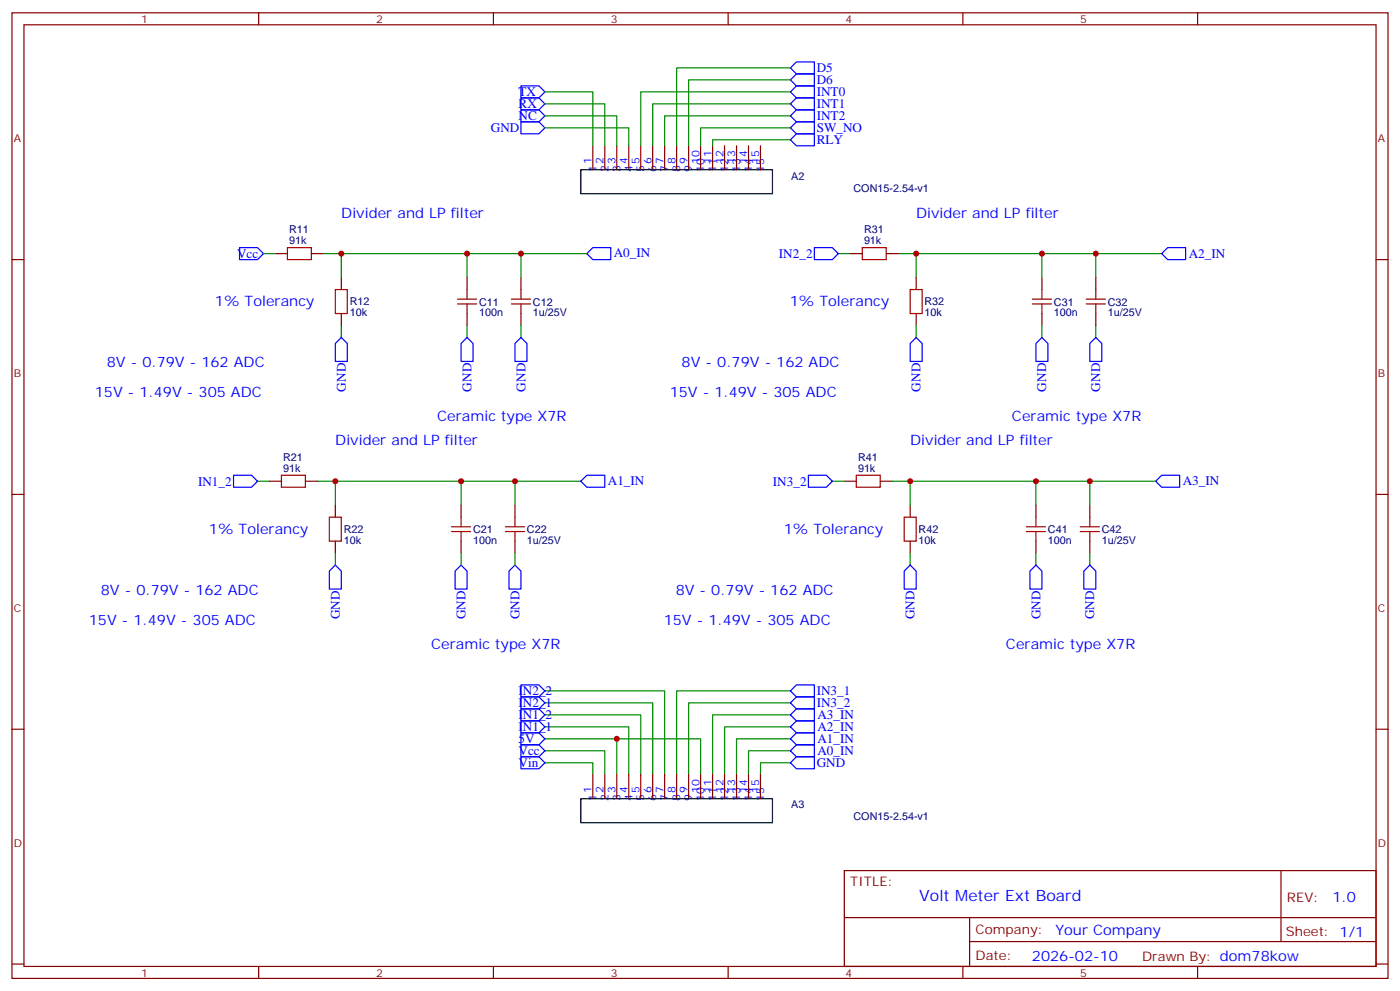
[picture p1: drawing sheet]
<svg xmlns="http://www.w3.org/2000/svg" width="412mm" height="292mm" viewBox="0 0 412 292" stroke-linecap="round" stroke-linejoin="round" font-family="sans-serif">
<g fill="none" stroke="#870000" stroke-width=".35">
<path d="M3.5 3.8h405.4v284.3h-405.4zM7.1 7.3h398.2v277.3h-398.2zM76.2 3.8v3.5M145.3 3.8v3.5M214.5 3.8v3.5M283.6 3.8v3.5M352.8 3.8v3.5M174.6 42.9v7.1M178.2 42.9v7.1M181.7 42.9v7.1M185.2 42.9v7.1M188.7 42.9v7.1"/>
<path d="M192.3 42.9v7.1M195.8 42.9v7.1M199.3 42.9v7.1M202.8 42.9v7.1M206.4 42.9v7.1M209.9 42.9v7.1M213.4 42.9v7.1M217 42.9v7.1M220.5 42.9v7.1M224 42.9v7.1M3.5 76.4h3.6M81.1 74.7h3.6"/>
<path d="M91.7 74.7h3.5M250.5 74.7h3.5M261.1 74.7h3.5M405.3 76.4h3.6M100.5 81.7v3.6M100.5 92.3v3.5M137.6 81.7v3.6M137.6 92.3v3.5M153.5 81.7v3.6M153.5 92.3v3.5M269.9 81.7v3.6M269.9 92.3v3.5"/>
<path d="M306.9 81.7v3.6M306.9 92.3v3.5M322.8 81.7v3.6M322.8 92.3v3.5M3.5 145.6h3.6M79.4 141.7h3.5M90 141.7h3.5M98.8 148.8v3.5M98.8 159.3v3.6M135.8 148.8v3.5M135.8 159.3v3.6M151.7 148.8v3.5"/>
<path d="M151.7 159.3v3.6M248.7 141.7h3.5M259.3 141.7h3.5M268.1 148.8v3.5M268.1 159.3v3.6M305.2 148.8v3.5M305.2 159.3v3.6M321 148.8v3.5M321 159.3v3.6M405.3 145.6h3.6M3.5 214.7h3.6M405.3 214.7h3.6"/>
<path d="M174.6 228.1v7.1M178.2 228.1v7.1M181.7 228.1v7.1M185.2 228.1v7.1M188.7 228.1v7.1M192.3 228.1v7.1M195.8 228.1v7.1M199.3 228.1v7.1M202.8 228.1v7.1M206.4 228.1v7.1M209.9 228.1v7.1M213.4 228.1v7.1"/>
<path d="M217 228.1v7.1M220.5 228.1v7.1M224 228.1v7.1M248.7 256.4h156.6v28.2h-156.6zM377.3 256.4v20.9M248.7 270.2h156.5M285.6 277.3h119.6M285.6 270.2v14.1M3.5 283.9h3.6M76.2 284.6v3.5M145.3 284.6v3.5M214.5 284.6v3.5"/>
<path d="M283.6 284.6v3.5M352.8 284.6v3.5M405.3 283.9h3.6"/>
</g>
<g fill="none" stroke="#a10000" stroke-width=".35">
<path d="M84.7 72.9h7v3.5h-7zM254 72.9h7.1v3.5h-7.1zM98.8 85.3h3.5v7h-3.5zM134.8 89.5h5.6M134.8 88.1h5.6M137.6 85.3v2.8M137.6 89.5v2.8M150.6 89.5h5.7M150.6 88.1h5.7M153.5 85.3v2.8M153.5 89.5v2.8M268.1 85.3h3.5v7h-3.5z"/>
<path d="M304.1 89.5h5.6M304.1 88.1h5.6M306.9 85.3v2.8M306.9 89.5v2.8M320 89.5h5.6M320 88.1h5.6M322.8 85.3v2.8M322.8 89.5v2.8M82.9 139.9h7.1v3.6h-7.1zM252.2 139.9h7.1v3.6h-7.1zM97 152.3h3.5v7h-3.5zM133 156.5h5.6"/>
<path d="M133 155.1h5.6M135.8 152.3v2.8M135.8 156.5v2.8M148.9 156.5h5.6M148.9 155.1h5.6M151.7 152.3v2.8M151.7 156.5v2.8M266.3 152.3h3.6v7h-3.6zM302.3 156.5h5.7M302.3 155.1h5.7M305.2 152.3v2.8M305.2 156.5v2.8"/>
<path d="M318.2 156.5h5.6M318.2 155.1h5.6M321 152.3v2.8M321 156.5v2.8"/>
</g>
<g fill="none" stroke="#00f" stroke-width=".35">
<path d="M234.6 18.2h5.3v3.6h-5.3l-1.8-1.8zM153.5 25.3h5.2l1.8 1.8-1.8 1.7h-5.2zM153.5 28.8h5.2l1.8 1.8-1.8 1.7h-5.2zM153.5 35.9h5.2l1.8 1.7-1.8 1.8h-5.2zM153.5 32.3h5.2l1.8 1.8-1.8 1.8h-5.2zM232.8 30.6l1.8-1.8h5.3v3.5h-5.3zM232.8 34.1l1.8-1.8h5.3v3.6h-5.3zM232.8 37.6l1.8-1.7h5.3v3.5h-5.3zM232.8 23.5l1.8-1.7h5.3v3.5h-5.3zM234.6 25.3h5.3v3.5h-5.3l-1.8-1.7zM232.8 41.2l1.8-1.8h5.3v3.5h-5.3zM70.6 72.9h5.2l1.8 1.8-1.8 1.7h-5.2z"/>
<path d="M172.9 74.7l1.7-1.8h5.3v3.5h-5.3zM239.9 72.9h5.3l1.7 1.8-1.7 1.7h-5.3zM342.2 74.7l1.8-1.8h5.2v3.5h-5.2zM100.5 99.4l1.8 1.7v5.3h-3.5v-5.3zM137.6 99.4l1.7 1.7v5.3h-3.5v-5.3zM153.5 99.4l1.7 1.7v5.3h-3.5v-5.3zM306.9 99.4l1.8 1.7v5.3h-3.5v-5.3zM322.8 99.4l1.8 1.7v5.3h-3.6v-5.3zM268.1 101.1l1.8-1.7 1.7 1.7v5.3h-3.5zM68.8 139.9h5.3l1.7 1.8-1.7 1.8h-5.3zM238.1 139.9h5.3l1.8 1.8-1.8 1.8h-5.3zM342.2 139.9h5.3v3.6h-5.3l-1.8-1.8z"/>
<path d="M171.1 141.7l1.8-1.8h5.3v3.6h-5.3zM98.8 166.4l1.7 1.8v5.3h-3.5v-5.3zM135.8 166.4l1.8 1.8v5.3h-3.5v-5.3zM151.7 166.4l1.8 1.8v5.3h-3.6v-5.3zM268.1 166.4l1.8 1.8v5.3h-3.6v-5.3zM303.4 168.2l1.8-1.8 1.7 1.8v5.3h-3.5zM319.3 168.2l1.7-1.8 1.8 1.8v5.3h-3.5zM153.5 201.7h5.2l1.8 1.7-1.8 1.8h-5.2zM153.5 205.2h5.2l1.8 1.8-1.8 1.7h-5.2zM153.5 208.7h5.2l1.8 1.8-1.8 1.8h-5.2zM153.5 212.3h5.2l1.8 1.7-1.8 1.8h-5.2zM153.5 215.8h5.2l1.8 1.8-1.8 1.7h-5.2z"/>
<path d="M153.5 219.3h5.2l1.8 1.8-1.8 1.7h-5.2zM232.8 203.4l1.8-1.7h5.3v3.5h-5.3zM232.8 207l1.8-1.8h5.3v3.5h-5.3zM232.8 210.5l1.8-1.8h5.3v3.6h-5.3zM232.8 214l1.8-1.7h5.3v3.5h-5.3zM234.6 215.8h5.3v3.5h-5.3l-1.8-1.7zM153.5 222.8h5.2l1.8 1.8-1.8 1.8h-5.2zM232.8 221.1l1.8-1.8h5.3v3.5h-5.3zM234.6 222.8h5.3v3.6h-5.3l-1.8-1.8z"/>
</g>
<g fill="none" stroke="#008700" stroke-width=".35">
<path d="M160.5 27.1h14.1v15.8M160.5 30.6h17.7v12.3M160.5 37.6h24.7v5.3M160.5 34.1h21.2v8.8M232.8 27.1h-44.1v15.8M232.8 30.6h-40.5v12.3M232.8 34.1h-37v8.8M232.8 37.6h-26.4v5.3M232.8 20h-33.5v22.9M232.8 23.5h-30v19.4M232.8 41.2h-22.9v1.7M77.6 74.7h3.5"/>
<path d="M95.2 74.7h5.3v7M100.5 74.7h37.1v7M137.6 74.7h15.9v7M153.5 74.7h19.4M246.9 74.7h3.6M264.6 74.7h5.3v7M269.9 74.7h37v7M306.9 74.7h15.9v7M322.8 74.7h19.4M100.5 95.8v3.6M137.6 95.8v3.6M153.5 95.8v3.6"/>
<path d="M269.9 95.8v3.6M306.9 95.8v3.6M322.8 95.8v3.6M75.8 141.7h3.6M93.5 141.7h5.3v7.1M98.8 141.7h37v7.1M135.8 141.7h15.9v7.1M151.7 141.7h19.4M245.2 141.7h3.5M262.8 141.7h5.3v7.1M268.1 141.7h37.1v7.1M305.2 141.7h15.8v7.1"/>
<path d="M321 141.7h19.4M98.8 162.9v3.5M135.8 162.9v3.5M151.7 162.9v3.5M268.1 162.9v3.5M305.2 162.9v3.5M321 162.9v3.5M160.5 203.4h35.3v24.7M160.5 207h31.8v21.1M160.5 210.5h28.2v17.6M160.5 214h24.7v14.1M160.5 217.6h21.2v10.5"/>
<path d="M181.7 217.6h24.7v10.5M232.8 203.4h-33.5v24.7M232.8 207h-30v21.1M232.8 210.5h-22.9v17.6M232.8 214h-19.4v14.1M232.8 217.6h-15.8v10.5M160.5 221.1h17.7v7M160.5 224.6h14.1v3.5M232.8 221.1h-12.3v7M232.8 224.6h-8.8v3.5"/>
</g>
<path d="M171.1 50h56.4v7h-56.4zM171.1 235.2h56.4v7.1h-56.4z" fill="none" stroke="#000" stroke-width=".35"/>
<g fill="#c00">
<circle cx="153.5" cy="74.7" r=".88"/>
<circle cx="137.6" cy="74.7" r=".88"/>
<circle cx="100.5" cy="74.7" r=".88"/>
<circle cx="98.8" cy="141.7" r=".88"/>
<circle cx="135.8" cy="141.7" r=".88"/>
<circle cx="151.7" cy="141.7" r=".88"/>
<circle cx="321" cy="141.7" r=".88"/>
<circle cx="305.2" cy="141.7" r=".88"/>
<circle cx="268.1" cy="141.7" r=".88"/>
<circle cx="269.9" cy="74.7" r=".88"/>
<circle cx="306.9" cy="74.7" r=".88"/>
<circle cx="322.8" cy="74.7" r=".88"/>
<circle cx="181.7" cy="217.6" r=".88"/>
</g>
<text font-size="4.6" fill="#00f" x="270.8" y="265.4">Volt Meter Ext Board</text>
<g font-size="4.2" fill="#00f">
<text x="100.5" y="64.1">Divider and LP filter</text>
<text x="269.9" y="64.1">Divider and LP filter</text>
<text x="63.3" y="90.2">1% Tolerancy</text>
<text x="232.6" y="90.2">1% Tolerancy</text>
<text x="31.5" y="108.1">8V - 0.79V - 162 ADC</text>
<text x="200.8" y="108.1">8V - 0.79V - 162 ADC</text>
<text x="27.9" y="116.9">15V - 1.49V - 305 ADC</text>
<text x="197.3" y="116.9">15V - 1.49V - 305 ADC</text>
<text x="128.8" y="124.1">Ceramic type X7R</text>
<text x="298.1" y="124.1">Ceramic type X7R</text>
<text x="98.8" y="131.1">Divider and LP filter</text>
<text x="268.1" y="131.1">Divider and LP filter</text>
<text x="61.5" y="157.2">1% Tolerancy</text>
<text x="230.9" y="157.2">1% Tolerancy</text>
<text x="29.7" y="175.1">8V - 0.79V - 162 ADC</text>
<text x="199" y="175.1">8V - 0.79V - 162 ADC</text>
<text x="26.2" y="184">15V - 1.49V - 305 ADC</text>
<text x="195.5" y="184">15V - 1.49V - 305 ADC</text>
<text x="127" y="191.1">Ceramic type X7R</text>
<text x="296.3" y="191.1">Ceramic type X7R</text>
<text x="392.5" y="265.6">1.0</text>
<text x="310.9" y="275.2">Your Company</text>
<text x="304" y="283">2026-02-10</text>
</g>
<g font-size="3.9" fill="#00f">
<text x="240.6" y="21.2">D5</text>
<text x="152.8" y="28.3">TX</text>
<text x="240.6" y="24.8">D6</text>
<text x="240.6" y="28.3">INT0</text>
<text x="152.8" y="31.9">RX</text>
<text x="152.8" y="35.4">NC</text>
<text x="240.6" y="31.8">INT1</text>
<text x="240.6" y="35.3">INT2</text>
<text x="144.6" y="38.8">GND</text>
<text x="240.6" y="38.9">SW_NO</text>
<text x="240.6" y="42.5">RLY</text>
<text x="69.8" y="75.9">Vcc</text>
<text x="180.8" y="75.7">A0_IN</text>
<text x="229.5" y="76">IN2_2</text>
<text x="350.2" y="75.9">A2_IN</text>
<text x="101.8" y="115.3" transform="rotate(-90 101.8 115.3)">GND</text>
<text x="138.9" y="115.3" transform="rotate(-90 138.9 115.3)">GND</text>
<text x="154.8" y="115.3" transform="rotate(-90 154.8 115.3)">GND</text>
<text x="271.2" y="115.3" transform="rotate(-90 271.2 115.3)">GND</text>
<text x="308.2" y="115.3" transform="rotate(-90 308.2 115.3)">GND</text>
<text x="324.1" y="115.3" transform="rotate(-90 324.1 115.3)">GND</text>
<text x="58.4" y="143">IN1_2</text>
<text x="179.1" y="142.9">A1_IN</text>
<text x="227.7" y="143">IN3_2</text>
<text x="348.4" y="142.9">A3_IN</text>
<text x="100.1" y="182.3" transform="rotate(-90 100.1 182.3)">GND</text>
<text x="137.1" y="182.3" transform="rotate(-90 137.1 182.3)">GND</text>
<text x="153" y="182.3" transform="rotate(-90 153 182.3)">GND</text>
<text x="269.4" y="182.3" transform="rotate(-90 269.4 182.3)">GND</text>
<text x="306.5" y="182.3" transform="rotate(-90 306.5 182.3)">GND</text>
<text x="322.3" y="182.3" transform="rotate(-90 322.3 182.3)">GND</text>
<text x="152.8" y="204.7">IN2_2</text>
<text x="152.8" y="208.2">IN2_1</text>
<text x="240.6" y="204.7">IN3_1</text>
<text x="240.6" y="208.2">IN3_2</text>
<text x="152.8" y="211.7">IN1_2</text>
<text x="152.8" y="215.3">IN1_1</text>
<text x="240.8" y="211.7">A3_IN</text>
<text x="240.8" y="215.2">A2_IN</text>
<text x="152.8" y="218.9">5V</text>
<text x="240.8" y="218.8">A1_IN</text>
<text x="152.8" y="222.3">Vcc</text>
<text x="152.8" y="225.9">Vin</text>
<text x="240.6" y="225.9">GND</text>
<text x="240.8" y="222.3">A0_IN</text>
</g>
<g font-size="3.9" fill="#800">
<text x="250.5" y="260.9">TITLE:</text>
<text x="379.1" y="265.6">REV:</text>
<text x="287.4" y="275.1">Company:</text>
<text x="378.7" y="275.8">Sheet: 1/1</text>
<text x="287.4" y="282.8">Date:</text>
<text x="336.4" y="282.9">Drawn By: dom78kow</text>
</g>
<g font-size="3.2" fill="#800">
<text x="41.6" y="6.8">1</text>
<text x="110.8" y="6.8">2</text>
<text x="179.9" y="6.8">3</text>
<text x="249.1" y="6.8">4</text>
<text x="318.2" y="6.8">5</text>
<text x="4.1" y="41.9">A</text>
<text x="405.9" y="41.9">A</text>
<text x="4.1" y="111">B</text>
<text x="405.9" y="111">B</text>
<text x="4.1" y="180.2">C</text>
<text x="405.9" y="180.2">C</text>
<text x="4.1" y="249.3">D</text>
<text x="405.9" y="249.3">D</text>
<text x="41.6" y="287.6">1</text>
<text x="110.8" y="287.6">2</text>
<text x="179.9" y="287.6">3</text>
<text x="249.1" y="287.6">4</text>
<text x="318.2" y="287.6">5</text>
</g>
<g font-size="3.2" fill="#00f">
<text x="174.3" y="48.2" transform="rotate(-90 174.3 48.2)">1</text>
<text x="175.7" y="50.7" transform="rotate(-90 175.7 50.7)">1</text>
<text x="177.8" y="48.2" transform="rotate(-90 177.8 48.2)">2</text>
<text x="179.2" y="50.7" transform="rotate(-90 179.2 50.7)">2</text>
<text x="181.3" y="48.2" transform="rotate(-90 181.3 48.2)">3</text>
<text x="182.7" y="50.7" transform="rotate(-90 182.7 50.7)">3</text>
<text x="184.9" y="48.2" transform="rotate(-90 184.9 48.2)">4</text>
<text x="186.3" y="50.7" transform="rotate(-90 186.3 50.7)">4</text>
<text x="188.4" y="48.2" transform="rotate(-90 188.4 48.2)">5</text>
<text x="189.8" y="50.7" transform="rotate(-90 189.8 50.7)">5</text>
<text x="191.9" y="48.2" transform="rotate(-90 191.9 48.2)">6</text>
<text x="193.3" y="50.7" transform="rotate(-90 193.3 50.7)">6</text>
<text x="195.4" y="48.2" transform="rotate(-90 195.4 48.2)">7</text>
<text x="196.8" y="50.7" transform="rotate(-90 196.8 50.7)">7</text>
<text x="199" y="48.2" transform="rotate(-90 199 48.2)">8</text>
<text x="200.4" y="50.7" transform="rotate(-90 200.4 50.7)">8</text>
<text x="202.5" y="48.2" transform="rotate(-90 202.5 48.2)">9</text>
<text x="203.9" y="50.7" transform="rotate(-90 203.9 50.7)">9</text>
<text x="206" y="48.2" transform="rotate(-90 206 48.2)">10</text>
<text x="207.4" y="50.7" transform="rotate(-90 207.4 50.7)">10</text>
<text x="209.5" y="48.2" transform="rotate(-90 209.5 48.2)">11</text>
<text x="211" y="50.7" transform="rotate(-90 211 50.7)">11</text>
<text x="213.1" y="48.2" transform="rotate(-90 213.1 48.2)">12</text>
<text x="214.5" y="50.7" transform="rotate(-90 214.5 50.7)">12</text>
<text x="216.6" y="48.2" transform="rotate(-90 216.6 48.2)">13</text>
<text x="218" y="50.7" transform="rotate(-90 218 50.7)">13</text>
<text x="220.1" y="48.2" transform="rotate(-90 220.1 48.2)">14</text>
<text x="221.5" y="50.7" transform="rotate(-90 221.5 50.7)">14</text>
<text x="223.7" y="48.2" transform="rotate(-90 223.7 48.2)">15</text>
<text x="225.1" y="50.7" transform="rotate(-90 225.1 50.7)">15</text>
<text x="174.3" y="233.4" transform="rotate(-90 174.3 233.4)">1</text>
<text x="177.8" y="233.4" transform="rotate(-90 177.8 233.4)">2</text>
<text x="181.3" y="233.4" transform="rotate(-90 181.3 233.4)">3</text>
<text x="184.9" y="233.4" transform="rotate(-90 184.9 233.4)">4</text>
<text x="188.4" y="233.4" transform="rotate(-90 188.4 233.4)">5</text>
<text x="191.9" y="233.4" transform="rotate(-90 191.9 233.4)">6</text>
<text x="195.4" y="233.4" transform="rotate(-90 195.4 233.4)">7</text>
<text x="199" y="233.4" transform="rotate(-90 199 233.4)">8</text>
<text x="202.5" y="233.4" transform="rotate(-90 202.5 233.4)">9</text>
<text x="206" y="233.4" transform="rotate(-90 206 233.4)">10</text>
<text x="209.5" y="233.4" transform="rotate(-90 209.5 233.4)">11</text>
<text x="213.1" y="233.4" transform="rotate(-90 213.1 233.4)">12</text>
<text x="216.6" y="233.4" transform="rotate(-90 216.6 233.4)">13</text>
<text x="220.1" y="233.4" transform="rotate(-90 220.1 233.4)">14</text>
<text x="223.7" y="233.4" transform="rotate(-90 223.7 233.4)">15</text>
<text x="175.7" y="235.9" transform="rotate(-90 175.7 235.9)">1</text>
<text x="179.2" y="235.9" transform="rotate(-90 179.2 235.9)">2</text>
<text x="182.7" y="235.9" transform="rotate(-90 182.7 235.9)">3</text>
<text x="186.3" y="235.9" transform="rotate(-90 186.3 235.9)">4</text>
<text x="189.8" y="235.9" transform="rotate(-90 189.8 235.9)">5</text>
<text x="193.3" y="235.9" transform="rotate(-90 193.3 235.9)">6</text>
<text x="196.8" y="235.9" transform="rotate(-90 196.8 235.9)">7</text>
<text x="200.4" y="235.9" transform="rotate(-90 200.4 235.9)">8</text>
<text x="203.9" y="235.9" transform="rotate(-90 203.9 235.9)">9</text>
<text x="207.4" y="235.9" transform="rotate(-90 207.4 235.9)">10</text>
<text x="211" y="235.9" transform="rotate(-90 211 235.9)">11</text>
<text x="214.5" y="235.9" transform="rotate(-90 214.5 235.9)">12</text>
<text x="218" y="235.9" transform="rotate(-90 218 235.9)">13</text>
<text x="221.5" y="235.9" transform="rotate(-90 221.5 235.9)">14</text>
<text x="225.1" y="235.9" transform="rotate(-90 225.1 235.9)">15</text>
</g>
<g font-size="3.2" fill="#000080">
<text x="233.1" y="52.9">A2</text>
<text x="251.4" y="56.4">CON15-2.54-v1</text>
<text x="85.2" y="71.9">91k</text>
<text x="85.2" y="68.7">R11</text>
<text x="254.5" y="71.9">91k</text>
<text x="254.5" y="68.7">R31</text>
<text x="103" y="89.9">R12</text>
<text x="141.1" y="90">C11</text>
<text x="157" y="90">C12</text>
<text x="272.3" y="89.9">R32</text>
<text x="310.4" y="90">C31</text>
<text x="326.3" y="90">C32</text>
<text x="103" y="93.1">10k</text>
<text x="141.1" y="93.1">100n</text>
<text x="157" y="93.1">1u/25V</text>
<text x="272.3" y="93.1">10k</text>
<text x="310.4" y="93.1">100n</text>
<text x="326.3" y="93.1">1u/25V</text>
<text x="83.4" y="135.8">R21</text>
<text x="252.7" y="135.8">R41</text>
<text x="83.4" y="138.9">91k</text>
<text x="252.7" y="138.9">91k</text>
<text x="101.2" y="160.1">10k</text>
<text x="101.2" y="157">R22</text>
<text x="139.3" y="160.1">100n</text>
<text x="139.3" y="157">C21</text>
<text x="155.2" y="160.1">1u/25V</text>
<text x="155.2" y="157">C22</text>
<text x="270.6" y="160.1">10k</text>
<text x="270.6" y="157">R42</text>
<text x="308.7" y="160.1">100n</text>
<text x="308.7" y="157">C41</text>
<text x="324.6" y="160.1">1u/25V</text>
<text x="324.6" y="157">C42</text>
<text x="233.1" y="238.1">A3</text>
<text x="251.4" y="241.6">CON15-2.54-v1</text>
</g>
</svg>
